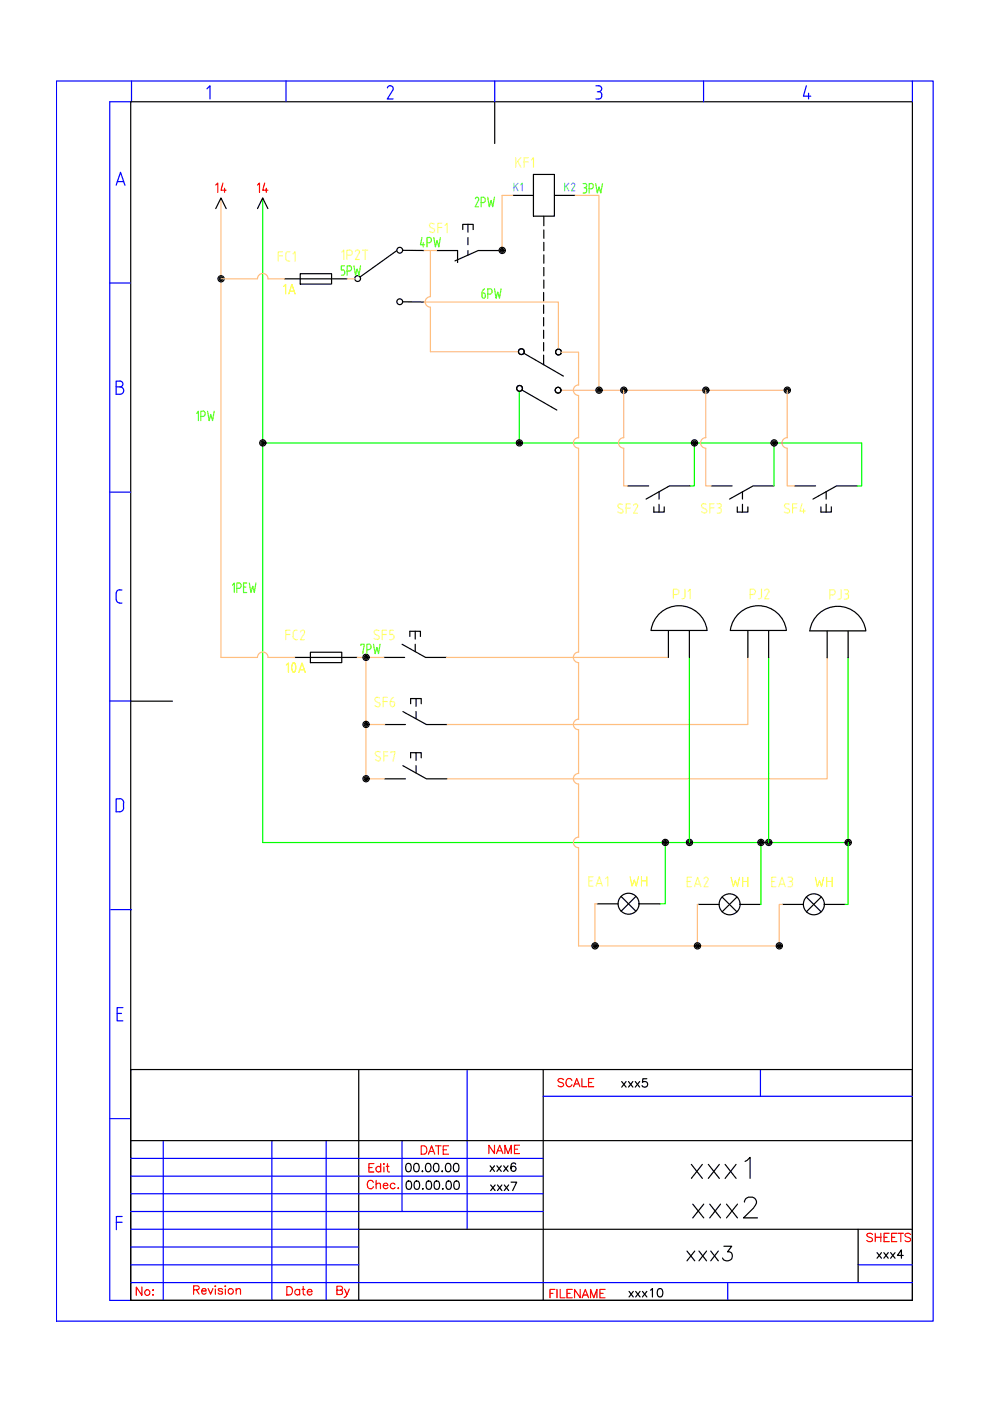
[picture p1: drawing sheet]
<svg xmlns="http://www.w3.org/2000/svg" width="210mm" height="297mm" viewBox="0 0 210 297" stroke-linecap="round" stroke-linejoin="round" font-family="sans-serif">
<!-- layer: 0 -->
<g fill="none" stroke="#000" stroke-width=".25">
<path d="M84.1 53.2l-7.8 5.5M85.3 53.1h4.6M115.3 45.8v2.1M115.3 48.8v1.7M115.3 51.4v1.8M115.3 54v1.8M115.3 56.7v1.8M115.3 59.4v1.7M85.3 64h4.6M111 74.9l8.5 4.8M115.3 62v1.8M115.3 64.7v1.7"/>
<path d="M115.3 67.3v1.8M115.3 70v1.7M115.3 72.6v1.8M115.3 75.3v2M110.7 82.7l7.4 4.2M86.3 246.7a.58 .58 0 0 1 .8 .3 .9 .9 0 0 1-.6 1.4 1.14 1.14 0 0 1-.2-1.7zM86.3 250.5a.58 .58 0 0 1 .9 .2 .9 .9 0 0 1-.6 1.5 1.14 1.14 0 0 1-.3-1.7zM88 246.7a.58 .58 0 0 1 .8 .3 .9 .9 0 0 1-.6 1.4 1.14 1.14 0 0 1-.2-1.7zM88 250.5a.58 .58 0 0 1 .9 .2 .9 .9 0 0 1-.6 1.5 1.14 1.14 0 0 1-.3-1.7zM89.5 248.4h.1zM89.6 252v.2zM90.5 246.7a.58 .58 0 0 1 .8 .3 .9 .9 0 0 1-.6 1.4 1.14 1.14 0 0 1-.2-1.7z"/>
<path d="M90.6 250.5a.58 .58 0 0 1 .8 .2 .9 .9 0 0 1-.6 1.5 1.14 1.14 0 0 1-.2-1.7zM92.1 246.7a.58 .58 0 0 1 .9 .3 .9 .9 0 0 1-.6 1.4 1.14 1.14 0 0 1-.3-1.7zM92.3 250.5a.58 .58 0 0 1 .8 .2 .9 .9 0 0 1-.6 1.5 1.14 1.14 0 0 1-.2-1.7zM93.7 248.4h.1zM93.8 252.1h.2zM94.7 246.7a.58 .58 0 0 1 .8 .3 .9 .9 0 0 1-.6 1.4 1.14 1.14 0 0 1-.2-1.7zM94.8 250.5a.53 .53 0 0 1 .8 .2 .9 .9 0 0 1-.5 1.5 1.14 1.14 0 0 1-.3-1.7zM96.4 246.7a.58 .58 0 0 1 .8 .3 .9 .9 0 0 1-.6 1.4 1.14 1.14 0 0 1-.2-1.7zM96.5 250.5a.58 .58 0 0 1 .8 .2 .9 .9 0 0 1-.6 1.5 1.14 1.14 0 0 1-.2-1.7zM27.7 275.7h165.7"/>
<circle cx="110.5" cy="74.6" r=".61"/>
<circle cx="118.4" cy="74.6" r=".61"/>
<circle cx="110.2" cy="82.3" r=".61"/>
<circle cx="118.3" cy="82.7" r=".61"/>
</g>
<!-- layer: 035 -->
<g fill="none" stroke="#00f" stroke-width=".25">
<path d="M12 17.2h185.9v262.9h-185.9zM27.9 17.2v4.4M43.9 18.8l.6-.6v2.8M60.6 17.2v4.4M82.8 18.2l.5 .3v.6M82.8 18.1l-.5 .3-.2 .2M83.3 19.2l-1.2 1.8h1.2M104.9 17.2v4.4M126.4 18.2h.6a.61 .61 0 0 1 .6 .6 .61 .61 0 0 1-.6 .6 .7 .7 0 0 1 .6 1M126.6 19.5h.3M149.2 17.2v4.4M171 18.2l-.7 2.2h1.6"/>
<path d="M171.4 19.8v1.2M193.4 17.2v4.4M24.6 39.3l1-2.8 .9 2.8M24.9 38.5h1.3M27.7 21.6h-4.4v254.1h4.4M127.6 20.4a.61 .61 0 0 1-.6 .6h-.6M23.3 60h4.4M24.6 80.8h.8a.61 .61 0 0 1 .7 .6 .61 .61 0 0 1-.7 .6 .78 .78 0 0 1 .8 .8 .78 .78 0 0 1-.8 .8h-.8zM24.6 82h.8M23.3 104.3h4.4M24.6 125.8v1.4M24.7 127.1a.7 .7 0 0 0 .7 .7"/>
<path d="M25.3 127.9h.6M25.3 125.1h.6M25.4 125a.7 .7 0 0 0-.7 .7M23.3 148.6h4.4M25.3 169.4h-.7v2.7h.7M25.4 169.3a.87 .87 0 0 1 .8 .9M26.2 170.2v1.1M26.2 171.2a.87 .87 0 0 1-.8 .9M23.5 192.9h4.4M24.8 214.9h1M26.1 213.6h-1.3v2.8h1.3M23.3 237.2h4.4"/>
<path d="M99 226.8v33.8M115.2 232.4h78.2M161.2 226.8v5.6M24.7 259.2h1.2M25.9 257.9h-1.2v2.8M27.7 245.6h87.5M27.7 249.4h87.5M27.7 253.1h87.5M27.7 256.9h87.5M34.6 241.8v33.9M57.6 241.8v33.9M69.2 241.8v33.9"/>
<path d="M85.2 241.8v15.1M27.7 268.2h48.4M27.7 271.9h165.7M27.7 264.4h48.4M27.7 260.6h48.4M154.3 271.9v3.8M181.9 268.2h11.5"/>
</g>
<!-- layer: 07 -->
<path d="M27.7 21.6v254.1h165.7M27.9 21.6h165.5v254.1M104.9 21.6v8.8M27.7 148.7h8.9M27.7 226.8h165.7v48.9M76.1 226.8v48.9M115.2 226.8v48.9M27.7 241.8h165.7M76.1 260.6h117.3M181.9 260.6v11.3" fill="none" stroke="#000" stroke-width=".25"/>
<!-- layer: 025 -->
<g fill="none" stroke="#f00" stroke-width=".25">
<path d="M78.2 247.6h.7M79.3 246.7h-1.1v1.8M80.7 247.6a.57 .57 0 0 0-.8-.1 .57 .57 0 0 0 0 .8 .57 .57 0 0 0 .8-.1M80.7 246.7v1.8M81.4 246.7v.2zM81.4 247.4v1.1M81.9 247.3h.6M82.2 246.7v1.4v.3l.4 .1M41 273.5l1.1-.1 .1-.3-.1-.3-.3-.2h-.8v1.8M41.6 273.5l.6 .9M42.7 273.7h1a.51 .51 0 0 0-.6-.5 .51 .51 0 0 0-.4 .7 .52 .52 0 0 0 .4 .5 .52 .52 0 0 0 .6-.3M44.1 273.2l.5 1.2 .6-1.2"/>
<path d="M45.7 272.6v.2zM45.7 273.3v1.1M47.2 273.5a.54 .54 0 0 0-.9 0v.1l.8 .3 .1 .2a.54 .54 0 0 1-.9 0M47.8 272.6v.2zM47.8 273.3v1.1M50.1 273.5l.4-.3 .4 .1 .1 1.1M50.1 273.2v1.2M116.6 274.2h.6M117.7 273.4h-1.1v1.8M118.1 273.4v1.8M118.8 273.4v1.8h1M120.2 274.2h.7"/>
<path d="M121.3 273.4h-1.1v1.8h1.1M123 273.4v1.8l-1.2-1.8v1.8M123.4 275.2l.7-1.8 .7 1.8M123.7 274.6h.8M125.2 275.2v-1.8l.7 1.8 .7-1.8v1.8M127.2 274.2h.7M128.3 273.4h-1.1v1.8h1.1"/>
<circle cx="48.9" cy="273.8" r=".59"/>
</g>
<g fill="none" stroke="#ffbf7f" stroke-width=".25">
<path d="M46.8 42v97.4h7.8M46.8 59.1h7.8M54.6 59.1a1.12 1.12 0 0 1 1.1-1.1 1.12 1.12 0 0 1 1.1 1.1h3.6M91.3 53.1v9.8a1.12 1.12 0 0 0-1.1 1.1 1.12 1.12 0 0 0 1.1 1.1M106.5 41.4v11.7h-.6M121.9 41.4h5.1v41.3M89.9 64h28.5v10M91.3 65.2v9.4h18.6M119 74.7h3.7v6.9M118.9 82.7h48v10.1M122.7 83.9v8.9M122.7 95.1v43.1"/>
<path d="M122.7 92.8a1.12 1.12 0 0 0-1.1 1.1 1.12 1.12 0 0 0 1.1 1.1M122.7 81.6a1.12 1.12 0 0 0-1.1 1.1 1.12 1.12 0 0 0 1.1 1.1M132.2 95.1v7.9h.9M132.2 82.7v10.1M132.3 92.8a1.12 1.12 0 0 0-1.2 1.1 1.12 1.12 0 0 0 1.2 1.1M149.6 95.1v7.9h1.2M149.6 82.7v10.1M149.7 92.8a1.12 1.12 0 0 0-1.2 1.1 1.12 1.12 0 0 0 1.2 1.1M166.9 95.1v7.9h1.6M166.9 92.8a1.12 1.12 0 0 0-1.1 1.1 1.12 1.12 0 0 0 1.1 1.1M54.6 139.4a1.12 1.12 0 0 1 1.1-1.2 1.12 1.12 0 0 1 1.1 1.2M77.6 139.4v25.7h4"/>
<path d="M94.6 139.4h47.1M122.7 138.2a1.12 1.12 0 0 0-1.1 1.2 1.12 1.12 0 0 0 1.1 1.1M158.6 139.4v14.2h-63.8M175.4 139.4v25.7h-80.6M122.7 140.5v12M122.7 154.8v9.2M122.7 152.5a1.12 1.12 0 0 0-1.1 1.1 1.12 1.12 0 0 0 1.1 1.1M122.7 179.8v20.8h42.5v-8.8h.7M122.7 166.2v11.3M122.7 164a1.12 1.12 0 0 0-1.1 1.1 1.12 1.12 0 0 0 1.1 1.1M122.7 177.5a1.12 1.12 0 0 0-1.1 1.1 1.12 1.12 0 0 0 1.1 1.1M126.6 191.6h-.5v9"/>
<path d="M148 191.8h-.1v8.8"/>
</g>
<path d="M55.7 42v136.6h124.1v-39.2M55.7 93.9h127v9.1h-.9M110.1 83v10.9M147.2 93.9v9.1h-.8M164.1 93.9v9.1M146.2 139.4v39.2M163 139.4v39.2M141 178.6v13h-1.1M161.3 178.6v13.2M179.8 178.6v13.2h-.6" fill="none" stroke="#0f0" stroke-width=".25"/>
<!-- layer: SYMS -->
<g fill="none" stroke="#000" stroke-width=".25">
<path d="M113.1 37h4.4v8.8h-4.4zM45.7 44.2l1.1-2.2 1.1 2.2M54.6 44.2l1.1-2.2 1.1 2.2M60.4 59.1h13.2M63.7 58h6.6v2.2h-6.6zM92.6 53.1h4.4v2.6M98.1 48.7v-1.1h2.2v1.1M99.2 47.6v1.6M99.2 50.4v1.5M99.2 53.1v1M105.9 53.1h-4.5l-4.9 2.2M108.7 41.4h4.4"/>
<path d="M133.1 103h4.4M138.6 107.5v1.1h2.2v-1.1M139.7 104.3v1.5M139.7 106.9v1.7M146.4 103h-4.5l-4.9 2.8M150.8 103h4.4M156.3 107.5v1.1h2.3v-1.1M157.4 104.3v1.5M157.4 106.9v1.7M164.1 103h-4.4l-5 2.8M168.5 103h4.4M174.1 107.5v1.1h2.2v-1.1"/>
<path d="M175.2 104.3v1.5M175.2 106.9v1.7M181.8 103h-4.4l-5 2.8M62.5 139.4h13.3M65.8 138.3h6.7v2.2h-6.7zM81.4 139.4h4.4M85.2 136.6l5 2.8h4.4M86.9 134.9v-1.1h2.2v1.1M88 133.8v1.7M88 136.6v1.6M138 133.7h11.9M138 133.6a6 6 0 0 1 6-5.2 6 6 0 0 1 5.9 5.2"/>
<path d="M141.7 133.7v5.7M146.2 133.7v5.7M154.8 133.7h11.9M154.8 133.6a6 6 0 0 1 6-5.2 6 6 0 0 1 5.9 5.2M158.6 133.7v5.7M163 133.7v5.7M171.7 133.8h11.8M171.7 133.8a6 6 0 0 1 5.9-5.2 6 6 0 0 1 6 5.2M175.4 133.8v5.7M179.8 133.8v5.7M85.4 150.9l5 2.7h4.4M87.1 148.1h2.2v1.1"/>
<path d="M88.2 148.1v1.7M88.2 150.9v1.5M88.2 159.6v1.6M81.6 165.1h4.4M85.4 162.3l5 2.8h4.4M87.1 160.7v-1.1h2.2v1.1M88.2 162.3v1.6M126.6 191.6h4.4M131.7 190.1l3.1 3.1M134.8 190.1l-3.1 3.1M135.5 191.6h4.4M148 191.8h4.5"/>
<path d="M153.1 190.2l3.1 3.1M156.2 190.2l-3.1 3.1M156.9 191.8h4.4M165.9 191.8h4.4M171 190.2l3.1 3.1M174.1 190.2l-3.1 3.1M174.7 191.8h4.5"/>
<circle cx="46.9" cy="59.1" r=".66"/>
<circle cx="46.9" cy="59.1" r=".4"/>
<circle cx="46.9" cy="59.1" r=".19"/>
<circle cx="84.8" cy="53.1" r=".61"/>
<circle cx="106.5" cy="53.1" r=".66"/>
<circle cx="106.5" cy="53.1" r=".4"/>
<circle cx="106.5" cy="53.1" r=".19"/>
<circle cx="84.8" cy="64" r=".61"/>
<circle cx="110.5" cy="74.6" r=".61"/>
<circle cx="118.4" cy="74.6" r=".61"/>
<circle cx="55.7" cy="93.9" r=".66"/>
<circle cx="55.7" cy="93.9" r=".4"/>
<circle cx="55.7" cy="93.9" r=".19"/>
<circle cx="110.1" cy="93.9" r=".66"/>
<circle cx="110.1" cy="93.9" r=".4"/>
<circle cx="110.1" cy="93.9" r=".19"/>
<circle cx="110.2" cy="82.3" r=".61"/>
<circle cx="118.3" cy="82.7" r=".61"/>
<circle cx="127" cy="82.7" r=".66"/>
<circle cx="127" cy="82.7" r=".4"/>
<circle cx="127" cy="82.7" r=".19"/>
<circle cx="132.3" cy="82.7" r=".66"/>
<circle cx="132.3" cy="82.7" r=".4"/>
<circle cx="132.3" cy="82.7" r=".19"/>
<circle cx="147.2" cy="93.9" r=".66"/>
<circle cx="147.2" cy="93.9" r=".4"/>
<circle cx="147.2" cy="93.9" r=".19"/>
<circle cx="149.7" cy="82.7" r=".66"/>
<circle cx="149.7" cy="82.7" r=".4"/>
<circle cx="149.7" cy="82.7" r=".19"/>
<circle cx="164.1" cy="93.9" r=".66"/>
<circle cx="164.1" cy="93.9" r=".4"/>
<circle cx="164.1" cy="93.9" r=".19"/>
<circle cx="166.9" cy="82.7" r=".66"/>
<circle cx="166.9" cy="82.7" r=".4"/>
<circle cx="166.9" cy="82.7" r=".19"/>
<circle cx="77.6" cy="165.1" r=".66"/>
<circle cx="77.6" cy="165.1" r=".4"/>
<circle cx="77.6" cy="165.1" r=".19"/>
<circle cx="141.1" cy="178.6" r=".66"/>
<circle cx="141.1" cy="178.6" r=".4"/>
<circle cx="141.1" cy="178.6" r=".19"/>
<circle cx="146.2" cy="178.6" r=".66"/>
<circle cx="146.2" cy="178.6" r=".4"/>
<circle cx="146.2" cy="178.6" r=".19"/>
<circle cx="161.3" cy="178.6" r=".66"/>
<circle cx="161.3" cy="178.6" r=".4"/>
<circle cx="161.3" cy="178.6" r=".19"/>
<circle cx="163" cy="178.6" r=".66"/>
<circle cx="163" cy="178.6" r=".4"/>
<circle cx="163" cy="178.6" r=".19"/>
<circle cx="179.8" cy="178.6" r=".66"/>
<circle cx="179.8" cy="178.6" r=".4"/>
<circle cx="179.8" cy="178.6" r=".19"/>
<circle cx="133.3" cy="191.6" r="2.22"/>
<circle cx="154.7" cy="191.7" r="2.22"/>
<circle cx="172.6" cy="191.7" r="2.22"/>
<circle cx="126.2" cy="200.5" r=".66"/>
<circle cx="126.2" cy="200.5" r=".4"/>
<circle cx="126.2" cy="200.5" r=".19"/>
<circle cx="147.9" cy="200.5" r=".66"/>
<circle cx="147.9" cy="200.5" r=".4"/>
<circle cx="147.9" cy="200.5" r=".19"/>
<circle cx="165.2" cy="200.5" r=".66"/>
<circle cx="165.2" cy="200.5" r=".4"/>
<circle cx="165.2" cy="200.5" r=".19"/>
</g>
<!-- layer: TAGS -->
<g fill="none" stroke="#ffff7f" stroke-width=".25">
<path d="M92.1 47.5l-.2-.1a.48 .48 0 0 0-.7 .1 .48 .48 0 0 0 .1 .7M93.7 47.4h-.9v1.9M94.3 47.8l.5-.4v1.9M131 108.6l.7 .2M131.2 107.7l.6 .3M131.4 106.8l.6 .1M131.5 106.8a.44 .44 0 0 0-.5 .4 .44 .44 0 0 0 .3 .5M131.9 108a.44 .44 0 0 1 .2 .5 .44 .44 0 0 1-.4 .3M132.7 107.7h.9M133.6 106.8h-.9v2M134.8 106.8l.2 .1 .2 .4-.9 1.5h.9M134.8 106.8l-.5 .4"/>
<path d="M148.7 108.5l.7 .2M149 107.6l.6 .3a.44 .44 0 0 1 .2 .5 .44 .44 0 0 1-.4 .4M149.2 106.8l.5 .1M149.2 106.8a.44 .44 0 0 0-.4 .3 .44 .44 0 0 0 .2 .5M150.5 107.7h.9M151.4 106.8h-.9v2M152 106.8h.5M152 108.8h.5M152.3 107.7h.2M152.5 106.8a.44 .44 0 0 1 .4 .4 .44 .44 0 0 1-.4 .4 .59 .59 0 0 1 .5 .6 .59 .59 0 0 1-.5 .6M167.3 106.9a.53 .53 0 0 0-.8 0 .53 .53 0 0 0 .1 .7l.6 .3a.5 .5 0 0 1 .1 .8 .5 .5 0 0 1-.8 0l-.2-.1M168 107.7h.9"/>
<path d="M168.9 106.8h-.9v2M170 106.8l-.4 1.6h1.1M170.4 107.9v.9M80.3 133.7a.53 .53 0 0 0-.7 0 .53 .53 0 0 0 0 .7M81.9 133.6h-.8v2M83.1 134.5l.3 .2 .1 .2M83.4 133.6h-.8v.9h.4M83.5 135.1l-.1 .3-.3 .2M83.5 134.9v.3M80.6 159.4a.53 .53 0 0 0-.8 0 .53 .53 0 0 0 0 .8M82.2 159.4h-.8v2M82.9 159.6v-.2h.9l-.5 2"/>
<path d="M79.8 160.2l.6 .3a.49 .49 0 0 1 .1 .7 .49 .49 0 0 1-.7 0l-.2-.1M81.4 160.3h.8"/>
</g>
<!-- layer: WIRENO -->
<path d="M49.3 124.1l.4-.5v2M50.2 124.7h.5a.59 .59 0 0 0 .4-.5 .59 .59 0 0 0-.4-.6h-.5v2M51.6 124.5h.5M52.3 123.6h-.7v2h.7M52.9 123.6l.3 2 .4-1.3 .3 1.3 .4-2" fill="none" stroke="#7fff00" stroke-width=".25"/>
<text font-size="8.4" x="145.3" y="251.2">xxx1</text>
<text font-size="7.9" x="145.7" y="259.3">xxx2</text>
<text font-size="7.5" fill="#ffbf7f" x="57.9" y="144.6">10A</text>
<text font-size="7.1" x="77.3" y="152">SF6</text>
<text font-size="6.6" x="144.3" y="268.5">xxx3</text>
<text font-size="5.7" fill="#f00" x="70.2" y="276.2">By</text>
<g font-size="5.3" fill="#f00">
<text x="44.4" y="42">14</text>
<text x="53.3" y="42">14</text>
</g>
<g font-size="5.3" fill="#ffff7f">
<text x="107.9" y="36.7">KF1</text>
<text x="174.6" y="128.4">PJ3</text>
<text x="59.3" y="136.9">FC2</text>
<text x="123.5" y="189.1">EA1</text>
</g>
<g font-size="5.3" fill="#7fff00">
<text x="99.5" y="45.2">2PW</text>
<text x="87.8" y="53.6">4PW</text>
<text x="70.9" y="59.6">5PW</text>
<text x="100.9" y="64.6">6PW</text>
</g>
<g font-size="5.3" fill="#ff0">
<text x="58.9" y="63.5">1A</text>
<text x="132.3" y="189.1">WH</text>
</g>
<g font-size="4.9" fill="#7fff00">
<text x="118.5" y="41.6">K2</text>
<text x="122.4" y="42">3PW</text>
<text x="40.6" y="90.3">1PW</text>
<text x="75.1" y="139.7">7PW</text>
</g>
<g font-size="4.9" fill="#ffff7f">
<text x="57.9" y="56.4">FC1</text>
<text x="71.3" y="56.1">1P2T</text>
<text x="141.5" y="128.1">PJ1</text>
<text x="157.7" y="128.1">PJ2</text>
<text x="144.6" y="189.1">EA2</text>
<text x="162.3" y="189.1">EA3</text>
</g>
<g font-size="4.9" fill="#ff0">
<text x="153.8" y="189.1">WH</text>
<text x="171.8" y="189.1">WH</text>
</g>
<g font-size="4.9" fill="#f00">
<text x="117.1" y="231.8">SCALE</text>
<text x="88.2" y="245.9">DATE</text>
<text x="102.3" y="245.9">NAME</text>
<text x="76.6" y="253.3">Chec.</text>
<text x="182.7" y="264.6">SHEETS</text>
<text x="27.5" y="275.9">No:</text>
<text x="59.6" y="275.9">Date</text>
</g>
<g font-size="4.9">
<text x="130.5" y="231.8">xxx5</text>
<text x="102.7" y="249.4">xxx6</text>
<text x="102.7" y="253.6">xxx7</text>
<text x="184.9" y="268.1">xxx4</text>
<text x="132.3" y="276.2">xxx10</text>
</g>
<text font-size="4.4" fill="#ffbf7f" x="107.6" y="41.6">K1</text>
</svg>
